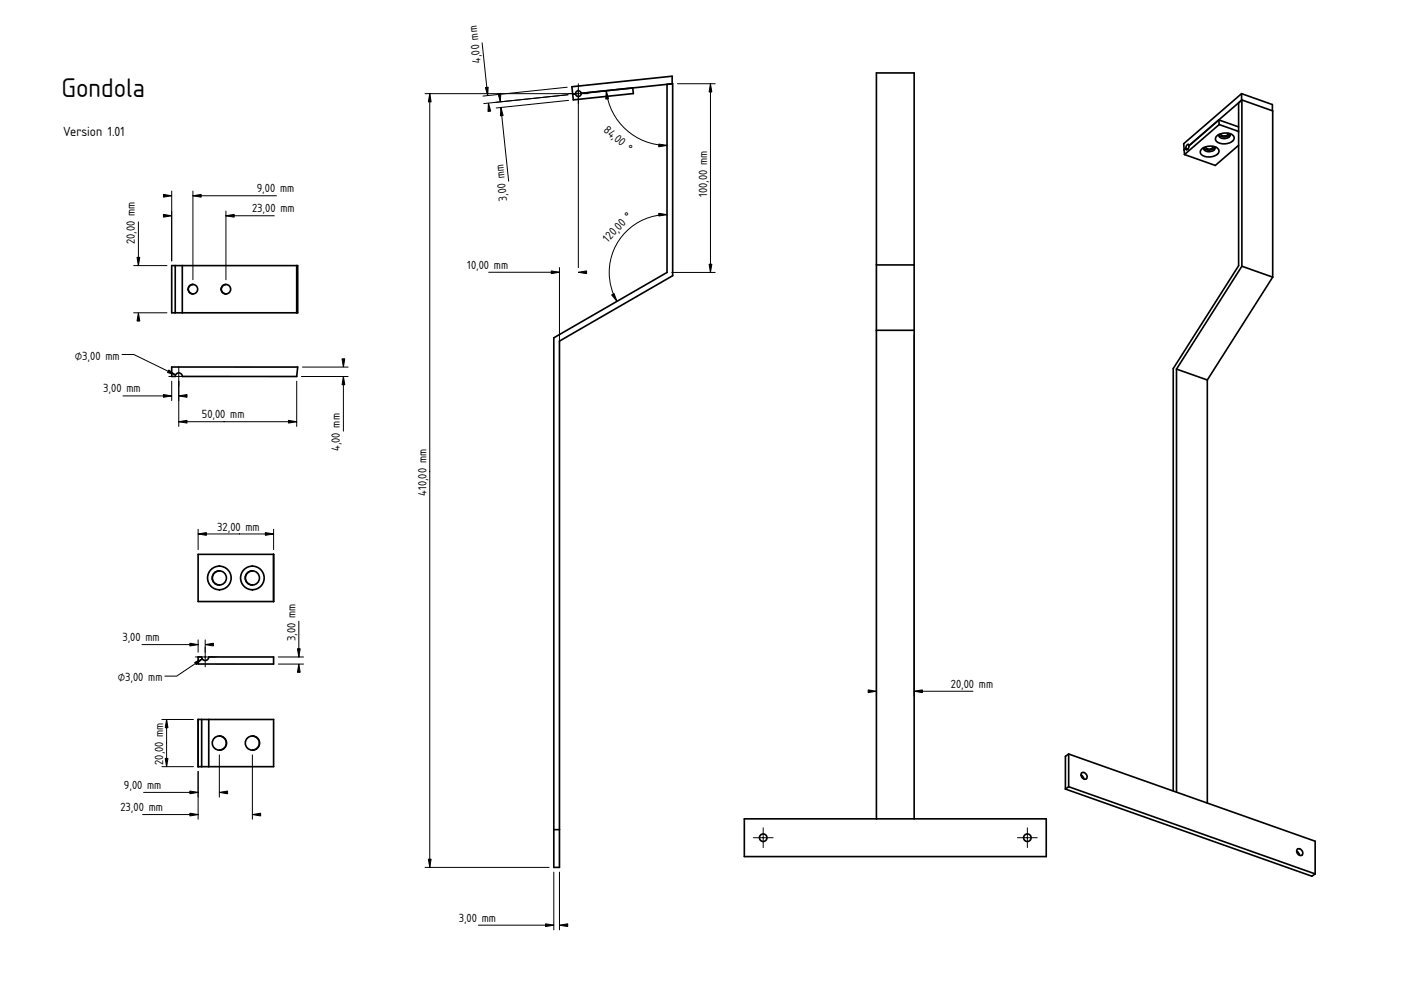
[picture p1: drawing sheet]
<svg xmlns="http://www.w3.org/2000/svg" width="594mm" height="420mm" viewBox="0 0 594 420" stroke-linecap="round" stroke-linejoin="round" font-family="sans-serif">
<path d="M99.5 122.6h.1" fill="none" stroke="#000" stroke-width=".42"/>
<path d="M77.3 112.6h48.5v20h-48.5z" fill-rule="evenodd" fill="#fff"/>
<path d="M99.5 122.6h.1" fill="none" stroke="#000" stroke-width=".42"/>
<g fill="#fff">
<path d="M74.3 112.6h3v20h-3z" fill-rule="evenodd"/>
<path d="M72.8 112.6h1.5v20h-1.5z" fill-rule="evenodd"/>
<path d="M125.8 112.6h.4v20h-.4z" fill-rule="evenodd"/>
<path d="M80.4 121.2l1.4-.6-2 2 .6-1.4 1.4-.6v4l-1.4-.6-.6-1.4 2 2a2 2 0 0 1-1.8-1.2 2 2 0 0 1 .4-2.2z" fill-rule="evenodd"/>
<path d="M94.4 121.2l1.4-.6-2 2 .6-1.4 1.4-.6v4l-1.4-.6-.6-1.4 2 2a2 2 0 0 1-1.8-1.2 2 2 0 0 1 .4-2.2z" fill-rule="evenodd"/>
<circle cx="95.8" cy="122.6" r="2"/>
<circle cx="81.8" cy="122.6" r="2"/>
</g>
<g fill="none" stroke="#000" stroke-width=".7">
<path d="M72.8 112.6h53.4v20h-53.4zM74.3 112.6v20M77.3 112.6v20M125.8 112.6v20"/>
<circle cx="81.8" cy="122.6" r="2"/>
<circle cx="95.8" cy="122.6" r="2"/>
</g>
<path d="M58.7 94.1v18.5M72.8 81v29.6M81.8 81v37.6M81.8 83h35.4M95.8 89.5v29.1M95.8 91.5h20.5M56.7 112.6h14.1M56.7 132.6h14.1M99.5 122.6h.1" fill="none" stroke="#000" stroke-width=".42"/>
<path d="M69.3 82.4l3.5 .6-3.5 .6zM69.3 90.9l3.5 .6-3.5 .6zM81.8 83l3.5-.6v1.2zM95.8 91.5l3.5-.6v1.2zM58.1 109.1h1.2l-.6 3.5zM58.7 132.6l.6 3.5h-1.2z" fill="#000" stroke="#000" stroke-width=".42"/>
<path d="M72.8 155.6h53.4l-.4 4h-48.5a1.5 1.5 0 0 0-1.5-1.5 1.5 1.5 0 0 0-1.5 1.5h-1.5z" fill-rule="evenodd" fill="#fff"/>
<path d="M51.7 150.3h5l17.8 8.6M99.5 157.6h.1M127.8 159.6h19.8M128.2 155.6h19.4M145.6 159.6v23.2M52.1 167.9h20.7M72.8 161.6v8.3M75.8 161.6v19.2M75.8 178.8h50M125.8 161.6v19.2M100 280h.1" fill="none" stroke="#000" stroke-width=".42"/>
<path d="M72.8 155.6h53.4l-.4 4h-48.5a1.5 1.5 0 0 0-1.5-1.5 1.5 1.5 0 0 0-1.5 1.5h-1.5z" fill="none" stroke="#000" stroke-width=".7"/>
<g fill="#000" stroke="#000" stroke-width=".42">
<path d="M71.6 156.9l2.9 2-3.4-1zM145.6 159.6l.6 3.5h-1.2zM145 152.1h1.2l-.6 3.5zM69.3 167.3l3.5 .6-3.5 .5zM75.8 167.9l3.5-.6v1.1zM75.8 178.8l3.5-.6v1.2zM122.3 178.2l3.5 .6-3.5 .6z"/>
<path d="M75.8 155.4v8.4zM71.6 159.6h8.4z" fill-rule="evenodd"/>
</g>
<path d="M84 278.5h1.5a1.5 1.5 0 0 0 1.5 1.5 1.5 1.5 0 0 0 1.5-1.5h27.5v3h-32z" fill-rule="evenodd" fill="#fff"/>
<path d="M60.2 273.3h23.8M84 271.3v5.2M85.8 279.4l-10.9 7.3h-5M87 271.3v5.2M118 278.5h10.7M126.7 263.4v15.1M100 280h.1M118 281.5h10.7" fill="none" stroke="#000" stroke-width=".42"/>
<path d="M84 278.5h1.5a1.5 1.5 0 0 0 1.5 1.5 1.5 1.5 0 0 0 1.5-1.5h27.5v3h-32z" fill="none" stroke="#000" stroke-width=".7"/>
<g fill="#000" stroke="#000" stroke-width=".42">
<path d="M80.5 272.7l3.5 .6-3.5 .6zM82.5 280.8l3.3-1.4-2.6 2.4zM87 273.3l3.5-.6v1.2zM126.1 275h1.2l-.6 3.5zM126.7 281.5l.6 3.5h-1.2z"/>
<path d="M87 274.3v8.4zM82.8 278.5h8.4z" fill-rule="evenodd"/>
</g>
<path d="M84 235h32v20h-32z" fill-rule="evenodd" fill="#fff"/>
<path d="M100 245h.1" fill="none" stroke="#000" stroke-width=".42"/>
<path d="M84 235h32v20h-32z" fill-rule="evenodd" fill="#fff"/>
<path d="M100 245h.1" fill="none" stroke="#000" stroke-width=".42"/>
<g fill="#fff">
<path d="M116 235v20z"/>
<path d="M89.2 241.8a5 5 0 0 0-.7 5.3 5 5 0 0 0 4.5 2.9v-10l-1.7 .3zM93 240v10a5 5 0 0 0 5-5 5 5 0 0 0-5-5z" fill-rule="evenodd"/>
<path d="M103.2 241.8a5 5 0 0 0-.7 5.3 5 5 0 0 0 4.5 2.9v-10l-1.7 .3zM107 240v10a5 5 0 0 0 5-5 5 5 0 0 0-5-5z" fill-rule="evenodd"/>
<path d="M105.1 242.7l1.9-.7a3 3 0 0 0-3 3 3 3 0 0 0 3 3 3 3 0 0 1-2.8-2 3 3 0 0 1 .9-3.3z" fill-rule="evenodd"/>
<path d="M91.1 242.7l1.9-.7a3 3 0 0 0-3 3 3 3 0 0 0 3 3 3 3 0 0 1-2.8-2 3 3 0 0 1 .9-3.3z" fill-rule="evenodd"/>
<circle cx="107" cy="245" r="3"/>
<circle cx="93" cy="245" r="3"/>
</g>
<g fill="none" stroke="#000" stroke-width=".7">
<path d="M84 235h32v20h-32z"/>
<circle cx="93" cy="245" r="5"/>
<circle cx="93" cy="245" r="3"/>
<circle cx="107" cy="245" r="5"/>
<circle cx="107" cy="245" r="3"/>
</g>
<path d="M84 224.4v8.6M84 226.4h32M116 224.4v8.6M100 245h.1" fill="none" stroke="#000" stroke-width=".42"/>
<path d="M84 226.4l3.5-.6v1.2zM112.5 225.8l3.5 .6-3.5 .6z" fill="#000" stroke="#000" stroke-width=".42"/>
<path d="M84 305h32v20h-32z" fill-rule="evenodd" fill="#fff"/>
<path d="M100 315h.1" fill="none" stroke="#000" stroke-width=".42"/>
<path d="M88.5 305h27.5v20h-27.5z" fill-rule="evenodd" fill="#fff"/>
<path d="M100 315h.1" fill="none" stroke="#000" stroke-width=".42"/>
<g fill="#fff">
<path d="M84 305v20z"/>
<path d="M85.5 305h3v20h-3z" fill-rule="evenodd"/>
<path d="M84 305h1.5v20h-1.5z" fill-rule="evenodd"/>
<path d="M107 312a3 3 0 0 1 3 3 3 3 0 0 1-3 3 3 3 0 0 0 3-3 3 3 0 0 0-3-3z" fill-rule="evenodd"/>
<path d="M93 312a3 3 0 0 1 3 3 3 3 0 0 1-3 3 3 3 0 0 0 3-3 3 3 0 0 0-3-3z" fill-rule="evenodd"/>
<circle cx="93" cy="315" r="3"/>
<circle cx="107" cy="315" r="3"/>
</g>
<g fill="none" stroke="#000" stroke-width=".7">
<path d="M84 305h32v20h-32zM84 305v20M85.5 305v20M88.5 305v20"/>
<circle cx="93" cy="315" r="3"/>
<circle cx="107" cy="315" r="3"/>
</g>
<path d="M68.6 305h13.4M70.6 305v20M100 315h.1M60.9 336h23.1M68.6 325h13.4M84 327v20.4M93 320v18M107 320v27.4M60.5 345.4h23.5" fill="none" stroke="#000" stroke-width=".42"/>
<path d="M70.6 305l.6 3.5h-1.1zM70.1 321.5h1.1l-.6 3.5zM80.5 335.4l3.5 .6-3.5 .5zM93 336l3.5-.6v1.1zM80.5 344.8l3.5 .6-3.5 .5zM107 345.4l3.5-.6v1.1z" fill="#000" stroke="#000" stroke-width=".42"/>
<path d="M242.5 36.8l42.5-4.5 .2 84.6-48 27.7v223.2h-2.4v-224.6l48-27.7v-79.7l-14.5 1.5 .3 2.4-25.5 2.6z" fill-rule="evenodd" fill="#fff"/>
<path d="M260 200h.1" fill="none" stroke="#000" stroke-width=".42"/>
<path d="M282.8 35.8l2.4-.3v81.4l-48 27.7v207.1h-2.4v-208.5l48-27.7z" fill-rule="evenodd" fill="#fff"/>
<path d="M260 200h.1" fill="none" stroke="#000" stroke-width=".42"/>
<g fill="#fff">
<path d="M242.5 36.8l42.5-4.5v3.2l-38.6 4.1a1.2 1.2 0 0 0-1.3-1.1 1.2 1.2 0 0 0-1.1 1.3l-1.2 .2z" fill-rule="evenodd"/>
<path d="M242.8 40l1.2-.2a1.2 1.2 0 0 0 1.4 1.1 1.2 1.2 0 0 0 1-1.3l21.9-2.3 .3 2.4-25.5 2.6z" fill-rule="evenodd"/>
<path d="M234.8 351.7h2.4v16.1h-2.4z" fill-rule="evenodd"/>
<circle cx="245.2" cy="39.7" r="1.2"/>
</g>
<path d="M244 39.8l-1.2 .2M246.4 39.6a1.2 1.2 0 0 0-1.3-1.1 1.2 1.2 0 0 0-1.1 1.3M246.4 39.6a1.2 1.2 0 0 1-1 1.3 1.2 1.2 0 0 1-1.4-1.1M268.3 37.3l.3 2.4-25.5 2.6-.6-5.5 42.5-4.5v3.2l-38.6 4.1M282.8 35.8l2.4-.3v81.4l-48 27.7v223.2h-2.4v-224.6l48-27.7zM234.8 351.7h2.4" fill="none" stroke="#000" stroke-width=".7"/>
<g fill="#000" stroke="#000" stroke-width=".42">
<path d="M182.2 39.7l.6 3.5h-1.2zM257.1 38.5l.9 3.4-1.1 .1zM301.3 35.5l.5 3.5h-1.1zM205.8 37.1l1.2-.1-.2 3.5zM207.1 43.7l1 3.4-1.2 .2zM211.2 39.8l1.2-.2-.2 3.6zM212.4 45.6l.9 3.4-1.1 .1zM279.3 61.1l3.5 .6-3.5 .5zM279.3 90.4l3.5 .6-3.5 .6zM233.7 114.9l3.5 .5-3.5 .6zM245.2 115.4l3.5-.5v1.1zM300.7 112h1.1l-.5 3.5z"/>
<path d="M259.4 125l1-.6 1.2 3.4zM181.6 364.3h1.2l-.6 3.5zM231.3 391.7l3.5 .6-3.5 .5zM237.2 392.3l3.5-.6v1.1z"/>
<path d="M245.2 35.5v8.4zM241 39.7h8.4z" fill-rule="evenodd"/>
</g>
<g fill="none" stroke="#000" stroke-width=".42">
<path d="M204.4 18.1l2.4 22.4M180.2 39.7h63M182.2 39.7v328.1M240.5 37l-35.7 3.7M245.2 37.7v75.7M257.1 38.5a25.9 25.9 0 0 0 25.7 23.2M287.2 35.5h16.1M301.3 35.5v80M212.4 45.6l3.3 31.2M240.9 40.2l-35.8 3.7M241.1 42.6l-30.7 3.2M282.8 91a24.5 24.5 0 0 0-21.2 36.8"/>
<path d="M207.2 115.4h30M237.2 113.4v252.4M284.8 115.5h18.5M260 200h.1M180.2 367.8h52.6M234.8 369.8v24.5M237.2 369.8v24.5M202.8 392.3h32"/>
</g>
<path d="M501.9 60.9l24.6-21.2 13 4.6 .2 73.2-27.7 43.6v179.4l45.7 16.2v13.8l-1.4 1-104.5-37v-13.8l1.4-1 44.3 15.7v-179.1l27.7-43.6v-51.1l-9.9 8.5-13-4.6z" fill-rule="evenodd" fill="#fff"/>
<path d="M520.1 211h.1" fill="none" stroke="#000" stroke-width=".42"/>
<g fill="#fff">
<path d="M498.9 156.5l13.1 4.6v179.4l-13.1-4.6z" fill-rule="evenodd"/>
<path d="M453.2 319.7l104.5 37v13.8l-104.5-37z" fill-rule="evenodd"/>
<path d="M526.6 42.4l13.1 4.6v70.5l-13.1-4.6z" fill-rule="evenodd"/>
<path d="M526.6 112.9l13.1 4.6-27.7 43.6-13.1-4.6z" fill-rule="evenodd"/>
<path d="M525.2 43.6l1.4-1.2v70.5l-27.7 43.6v179.4l-1.4-.5v-179.1l27.7-43.6z" fill-rule="evenodd"/>
</g>
<path d="M520.1 211h.1" fill="none" stroke="#000" stroke-width=".42"/>
<g fill="#fff">
<path d="M516.8 50.8l8.4-7.2v10.2z"/>
<path d="M502.3 65.5l14.7-12.7 8.2 2.9v5.9l-9.9 8.5z" fill-rule="evenodd"/>
<path d="M451.8 334.5l1.4-1 104.5 37-1.4 1z" fill-rule="evenodd"/>
<path d="M501.9 60.9l24.6-21.2v2.8l-22.3 19.3-.1-.3a.77 .77 0 0 0-.9-.1 .77 .77 0 0 0-.3 .9l-.1 .7-.7 .6z" fill-rule="evenodd"/>
<path d="M526.5 39.7l13 4.6v2.7l-13-4.5z" fill-rule="evenodd"/>
<path d="M502.1 63.6l.7-.6 .2 .4a1.18 1.18 0 0 0 1.2-1.6l12.6-11 .2 2-14.7 12.7z" fill-rule="evenodd"/>
<path d="M509.5 63.2a5.3 5.3 0 0 1 7.4 .4 3.3 3.3 0 0 1-3.8 2.9 3.5 3.5 0 0 1-4.2-2.1z" fill-rule="evenodd"/>
<path d="M516 57.7a5.3 5.3 0 0 1 7.3 .3 3.3 3.3 0 0 1-3.8 3 3.5 3.5 0 0 1-4.1-2.1z" fill-rule="evenodd"/>
<path d="M509.5 63.2l1.2-.7a1.07 1.07 0 0 0-.1 1.1 1.07 1.07 0 0 0 1 .6 2.44 2.44 0 0 0 3.6-1.6l-.3-.4a1.91 1.91 0 0 1 2 1.7 1.91 1.91 0 0 1-1.6 2.1 5 5 0 0 1-6.3-1.2v-.8z" fill-rule="evenodd"/>
<path d="M516 57.7l1.1-.8a1.07 1.07 0 0 0-.1 1.2 1.07 1.07 0 0 0 1 .5 2.44 2.44 0 0 0 3.6-1.6l-.2-.4a1.91 1.91 0 0 1 1.9 1.7 1.91 1.91 0 0 1-1.5 2.1 5 5 0 0 1-6.4-1.1v-.8z" fill-rule="evenodd"/>
<path d="M451.8 320.7l1.4-1v13.8l-1.4 1z" fill-rule="evenodd"/>
<path d="M516.8 50.8l8.4 3v1.9l-8.2-2.9z" fill-rule="evenodd"/>
<path d="M550 360.1a1.57 1.57 0 0 1 2.1 .5 1.57 1.57 0 0 1-.2 2.1 1.81 1.81 0 0 1-1.9-2.6z" fill-rule="evenodd"/>
<path d="M458.6 327.8a1.57 1.57 0 0 1 2 .5 1.57 1.57 0 0 1-.2 2 1.81 1.81 0 0 1-1.8-2.5z" fill-rule="evenodd"/>
<path d="M550 360.1a1.57 1.57 0 0 1 2.1 .5 1.57 1.57 0 0 1-.2 2.1l-.8-.1-.3-.8-1-.9z" fill-rule="evenodd"/>
<path d="M458.6 327.8a1.57 1.57 0 0 1 2 .5 1.57 1.57 0 0 1-.2 2h-.8l-.5-1.2-.7-.5z" fill-rule="evenodd"/>
<path d="M516.9 57.2a3.1 3.1 0 0 0 4.7-.3 1.62 1.62 0 0 1-2 1.8 1.9 1.9 0 0 1-2.7-1.5z" fill-rule="evenodd"/>
<path d="M510.5 62.8a3.1 3.1 0 0 0 4.6-.4 1.62 1.62 0 0 1-1.9 1.9 1.9 1.9 0 0 1-2.7-1.5z" fill-rule="evenodd"/>
<path d="M517.6 56.7l3.2-.2a1.72 1.72 0 0 1-1.5 1.1 1.72 1.72 0 0 1-1.7-.9z" fill-rule="evenodd"/>
<path d="M511.2 62.3l3.2-.3a1.72 1.72 0 0 1-1.5 1.2 1.72 1.72 0 0 1-1.7-.9z" fill-rule="evenodd"/>
<path d="M510.7 62.5l.3-.2a2.09 2.09 0 0 0 3.6-.2l.3 .1a1.16 1.16 0 0 1-1.4 1.4 2.28 2.28 0 0 1-2.9-1z" fill-rule="evenodd"/>
<path d="M517.1 56.9l.3-.1a2.09 2.09 0 0 0 3.6-.3l.4 .1a1.16 1.16 0 0 1-1.5 1.4 2.28 2.28 0 0 1-2.9-.9z" fill-rule="evenodd"/>
<path d="M503.3 61.5l.4-.3a1.18 1.18 0 0 1 0 2.1l-.9-.3z" fill-rule="evenodd"/>
<path d="M458.4 328.6l.7 .5 .5 1.2-.7-.5z" fill-rule="evenodd"/>
<path d="M549.8 360.9l1 .9 .3 .8-1-.9z" fill-rule="evenodd"/>
<path d="M502.8 63l.9 .3-.6 .2z" fill-rule="evenodd"/>
</g>
<g fill="none" stroke="#000" stroke-width=".7">
<path d="M526.5 39.7l13 4.6v2.7M526.5 39.7l-24.6 21.2 .4 4.6M526.5 39.7v2.8M516 57.7a5.3 5.3 0 0 1 7.3 .3 3.3 3.3 0 0 1-3.8 3 3.5 3.5 0 0 1-4.1-2.1zM517 52.8l-.2-2 8.4 3M517 52.8l-14.7 12.7M517 52.8l8.2 2.9M520.8 56.5a1.72 1.72 0 0 1-1.5 1.1 1.72 1.72 0 0 1-1.7-.9M521.4 56.6a1.3 1.3 0 0 1 0 1.5 1.3 1.3 0 0 1-1.3 .5 2.32 2.32 0 0 1-3.2-1.3l.2-.4M521.6 56.9a3.1 3.1 0 0 1-4.7 .3M525.2 43.6v69.1l-27.7 43.6v179.1M526.6 42.4l-22.4 19.4"/>
<path d="M526.6 42.4v70.5M526.6 42.4l13.1 4.6v70.5M502.8 63l-.7 .6M502.8 63l.9 .3M504.2 61.8l-.1-.3a.77 .77 0 0 0-.9-.1 .77 .77 0 0 0-.3 .9l-.1 .7M504.2 61.8a1.3 1.3 0 0 1-1.2 1.6l-.2-.4M509.5 63.2a5.3 5.3 0 0 1 7.4 .4 3.3 3.3 0 0 1-3.8 2.9 3.5 3.5 0 0 1-4.2-2.1zM514.4 62a1.72 1.72 0 0 1-1.5 1.2 1.72 1.72 0 0 1-1.7-.9M514.9 62.2a1.3 1.3 0 0 1 .1 1.4 1.3 1.3 0 0 1-1.4 .6 2.32 2.32 0 0 1-3.1-1.3l.2-.4M515.1 62.4a3.1 3.1 0 0 1-4.6 .4M525.2 61.6l-9.9 8.5-13-4.6M526.6 112.9l-27.7 43.6"/>
<path d="M526.6 112.9l13.1 4.6M539.7 117.5l-27.7 43.6M498.9 156.5l13.1 4.6M498.9 156.5v179.4M512 161.1v179.4M453.2 319.7l-1.4 1v13.8M453.2 319.7v13.8M453.2 319.7l104.5 37v13.8M451.8 334.5l104.5 37 1.4-1M453.2 333.5l-1.4 1M453.2 333.5l104.5 37M458.4 328.6l.9 .8 .3 .9"/>
<path d="M458.8 327.6a1.6 1.6 0 0 1 1.9 .8 1.6 1.6 0 0 1-.4 2 1.77 1.77 0 0 1-1.5-2.8zM550.2 360a1.6 1.6 0 0 1 1.9 .7 1.6 1.6 0 0 1-.4 2 1.77 1.77 0 0 1-1.5-2.7zM549.8 360.9l.7 .5 .6 1.2"/>
</g>
<path d="M371.6 30.9h16v316.3h56v16h-128v-16h56z" fill-rule="evenodd" fill="#fff"/>
<path d="M379.6 197h.1" fill="none" stroke="#000" stroke-width=".42"/>
<path d="M371.6 140h16v207.2h-16z" fill-rule="evenodd" fill="#fff"/>
<path d="M379.6 197h.1" fill="none" stroke="#000" stroke-width=".42"/>
<g fill="#fff">
<path d="M315.6 347.2h128v16h-128z" fill-rule="evenodd"/>
<path d="M371.6 30.9h16v81.4h-16z" fill-rule="evenodd"/>
<path d="M371.6 112.3h16v27.7h-16z" fill-rule="evenodd"/>
<circle cx="323.6" cy="355.2" r="1.6"/>
<circle cx="435.6" cy="355.2" r="1.6"/>
</g>
<g fill="none" stroke="#000" stroke-width=".7">
<path d="M371.6 112.3h16M371.6 140h16M315.6 347.2h128v16h-128zM371.6 347.2v-316.3h16v316.3"/>
<circle cx="323.6" cy="355.2" r="1.6"/>
<circle cx="435.6" cy="355.2" r="1.6"/>
</g>
<g fill="#000" stroke="#000" stroke-width=".42">
<path d="M368.1 292.5l3.5 .6-3.5 .6zM387.6 293.1l3.5-.6v1.2z"/>
<path d="M435.6 351v8.4zM431.4 355.2h8.4z" fill-rule="evenodd"/>
</g>
<path d="M323.6 351v8.4zM319.4 355.2h8.4z" fill-rule="evenodd" fill="#080808" stroke="#080808" stroke-width=".42"/>
<path d="M371.6 114.3v180.8M387.6 142v153.1M379.6 197h.1M387.6 293.1h25" fill="none" stroke="#000" stroke-width=".42"/>
<text font-size="10.7" x="26.1" y="41">Gondola</text>
<text font-size="5.3" x="26.8" y="57.4">Version 1.01</text>
<g font-size="4.7">
<text x="203.9" y="26.6" transform="rotate(-96 203.9 26.6)">4,00 mm</text>
<text x="255.7" y="55.5" transform="rotate(41 255.7 55.5)">84,0</text>
<text x="265" y="63.6" transform="rotate(41 265 63.6)">°</text>
<text x="108.9" y="81.6">9,00 mm</text>
<text x="299.8" y="83.5" transform="rotate(-90 299.8 83.5)">100,00 mm</text>
<text x="215.1" y="85.2" transform="rotate(-96 215.1 85.2)">3,00 mm</text>
<text x="106.9" y="90">23,00 mm</text>
<text x="267.1" y="93.1" transform="rotate(-47 267.1 93.1)">°</text>
<text x="57.2" y="103.5" transform="rotate(-90 57.2 103.5)">20,00 mm</text>
<text x="257.8" y="103" transform="rotate(-47 257.8 103)">120,0</text>
<text x="198.1" y="114">10,00 mm</text>
<text x="31.8" y="152.5">⌀3,00 mm</text>
<text x="43.8" y="166.4">3,00 mm</text>
<text x="85.6" y="177.3">50,00 mm</text>
<text x="144.2" y="191.2" transform="rotate(-90 144.2 191.2)">4,00 mm</text>
<text x="180.8" y="210.2" transform="rotate(-90 180.8 210.2)">410,00 mm</text>
<text x="92.1" y="224.9">32,00 mm</text>
<text x="51.9" y="271.8">3,00 mm</text>
<text x="125.3" y="271.7" transform="rotate(-90 125.3 271.7)">3,00 mm</text>
<text x="49.9" y="288.9">⌀3,00 mm</text>
<text x="403.2" y="291.6">20,00 mm</text>
<text x="69.2" y="324.3" transform="rotate(-90 69.2 324.3)">20,00 mm</text>
<text x="52.5" y="334.5">9,00 mm</text>
<text x="51.1" y="343.9">23,00 mm</text>
<text x="194.5" y="390.8">3,00 mm</text>
</g>
</svg>
